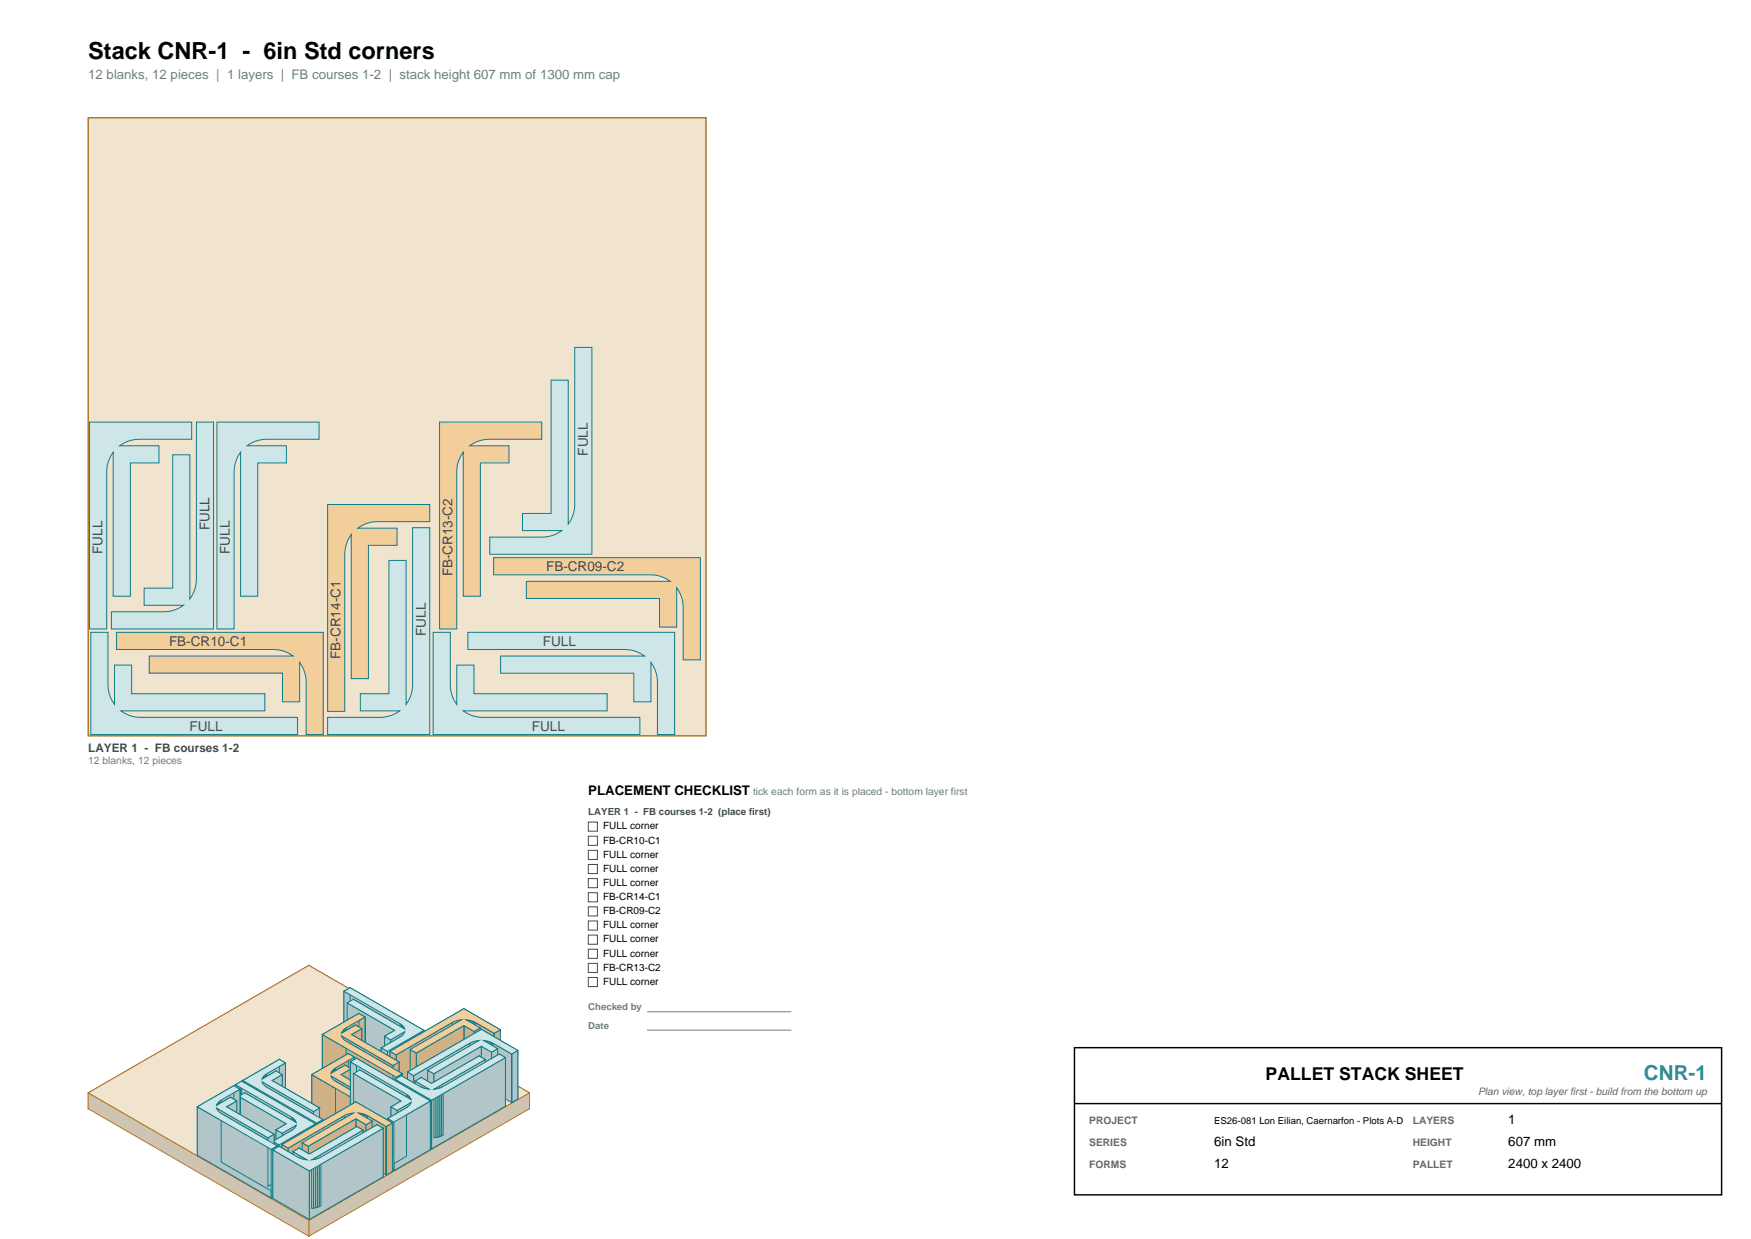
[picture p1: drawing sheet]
<svg xmlns="http://www.w3.org/2000/svg" width="420mm" height="297mm" viewBox="0 0 420 297" stroke-linecap="round" stroke-linejoin="round" font-family="sans-serif">
<path d="M21.2 28.2h148.1v148.2h-148.1z" fill-rule="evenodd" fill="#f0e4ce" stroke="#b4762b" stroke-width=".35"/>
<path d="M21.8 151.6h4.1v12.6a7.7 7.7 0 0 0 1.6 4.6v-9.4h4.1v6.9h31.9v4.1h-34.5a7.7 7.7 0 0 0 4.7 1.6h37.7v4.1h-49.6z" fill-rule="evenodd" fill="#cfe6e9" stroke="#0e7c86" stroke-width=".24"/>
<path d="M28 151.6h49.5v24.5h-4.1v-12.6a7.7 7.7 0 0 0-1.5-4.7v9.4h-4.1v-6.8h-32v-4.1h34.5a7.7 7.7 0 0 0-4.7-1.6h-37.6z" fill-rule="evenodd" fill="#f2ce9b" stroke="#0e7c86" stroke-width=".24"/>
<g fill="#cfe6e9" stroke="#0e7c86" stroke-width=".24">
<path d="M99 126.5h4.1v49.6h-24.5v-4.1h12.6a7.7 7.7 0 0 0 4.6-1.6h-9.4v-4.1h6.9v-32h4.1v34.5a7.7 7.7 0 0 0 1.6-4.6z" fill-rule="evenodd"/>
<path d="M103.9 151.6h4.1v12.6a7.7 7.7 0 0 0 1.6 4.6v-9.4h4.1v6.9h31.9v4.1h-34.5a7.7 7.7 0 0 0 4.7 1.6h37.7v4.1h-49.6z" fill-rule="evenodd"/>
<path d="M112.2 151.6h49.6v24.5h-4.1v-12.6a7.7 7.7 0 0 0-1.6-4.7v9.4h-4.1v-6.8h-31.9v-4.1h34.5a7.7 7.7 0 0 0-4.7-1.6h-37.7z" fill-rule="evenodd"/>
</g>
<g fill="#f2ce9b" stroke="#0e7c86" stroke-width=".24">
<path d="M78.6 120.9h24.5v4.1h-12.6a7.7 7.7 0 0 0-4.7 1.6h9.4v4.1h-6.8v32h-4.1v-34.5a7.7 7.7 0 0 0-1.6 4.6v37.7h-4.1z" fill-rule="evenodd"/>
<path d="M118.4 133.7h49.6v24.5h-4.1v-12.6a7.7 7.7 0 0 0-1.6-4.7v9.4h-4.1v-6.8h-31.9v-4.1h34.5a7.7 7.7 0 0 0-4.7-1.6h-37.7z" fill-rule="evenodd"/>
</g>
<g fill="#cfe6e9" stroke="#0e7c86" stroke-width=".24">
<path d="M21.5 101.2h24.5v4.1h-12.6a7.7 7.7 0 0 0-4.7 1.6h9.4v4.1h-6.8v31.9h-4.1v-34.5a7.7 7.7 0 0 0-1.6 4.7v37.7h-4.1z" fill-rule="evenodd"/>
<path d="M47.1 101.2h4.1v49.6h-24.5v-4.1h12.6a7.7 7.7 0 0 0 4.7-1.6h-9.4v-4.1h6.8v-32h4.1v34.5a7.7 7.7 0 0 0 1.6-4.6z" fill-rule="evenodd"/>
<path d="M52 101.2h24.5v4.1h-12.5a7.7 7.7 0 0 0-4.7 1.6h9.4v4.1h-6.9v31.9h-4.1v-34.5a7.7 7.7 0 0 0-1.5 4.7v37.7h-4.2z" fill-rule="evenodd"/>
</g>
<path d="M105.4 101.2h24.5v4.1h-12.5a7.7 7.7 0 0 0-4.7 1.6h9.4v4.1h-6.9v31.9h-4.1v-34.5a7.7 7.7 0 0 0-1.5 4.7v37.7h-4.2z" fill-rule="evenodd" fill="#f2ce9b" stroke="#0e7c86" stroke-width=".24"/>
<path d="M137.9 83.3h4.1v49.6h-24.5v-4.2h12.6a7.7 7.7 0 0 0 4.6-1.5h-9.4v-4.1h6.9v-32h4.1v34.5a7.7 7.7 0 0 0 1.6-4.6z" fill-rule="evenodd" fill="#cfe6e9" stroke="#0e7c86" stroke-width=".24"/>
<g fill="#cec4b1" stroke="#b4762b" stroke-width=".24">
<path d="M74.1 231.4l52.9 30.6v3.8l-52.9-30.6z" fill-rule="evenodd"/>
<path d="M21.2 262l52.9-30.6v3.8l-52.9 30.6z" fill-rule="evenodd"/>
<path d="M74.1 292.5l52.9-30.5v3.8l-52.9 30.5z" fill-rule="evenodd"/>
<path d="M21.2 262l52.9 30.5v3.8l-52.9-30.5z" fill-rule="evenodd"/>
</g>
<path d="M21.2 262l52.9-30.6 52.9 30.6-52.9 30.5z" fill-rule="evenodd" fill="#f0e4ce" stroke="#b4762b" stroke-width=".24"/>
<g fill="#b2c5c8" stroke="#0e7c86" stroke-width=".24">
<path d="M82.5 237.6l1.5-.8v11.6l-1.5 .9z" fill-rule="evenodd"/>
<path d="M83.3 240.4l1.5-.8v11.6l-1.5 .8z" fill-rule="evenodd"/>
<path d="M82.5 237.6l13.5 7.8v11.6l-13.5-7.7z" fill-rule="evenodd"/>
<path d="M84 236.8l17.7 10.2v11.6l-17.7-10.2z" fill-rule="evenodd"/>
<path d="M84.8 239.6l12.3 7.1v11.6l-12.3-7.1z" fill-rule="evenodd"/>
<path d="M83.3 240.4l11.4 6.6v11.6l-11.4-6.6z" fill-rule="evenodd"/>
<path d="M96 245.4l.3 .2v11.6l-.3-.2z" fill-rule="evenodd"/>
<path d="M96.3 245.6l.3 .3v11.6l-.3-.3z" fill-rule="evenodd"/>
<path d="M96.6 245.9l.2 .2v11.7l-.2-.3z" fill-rule="evenodd"/>
<path d="M96.8 246.1l.2 .3v11.6l-.2-.2z" fill-rule="evenodd"/>
<path d="M97 246.4l.1 11.9z" fill-rule="evenodd"/>
<path d="M97.1 247.3l-.1 11.9z" fill-rule="evenodd"/>
<path d="M92.2 248.4l2.5-1.4v11.6l-2.5 1.4z" fill-rule="evenodd"/>
<path d="M97 247.6v11.6l-.2 .3v-11.6z" fill-rule="evenodd"/>
<path d="M96.8 247.9v11.6l-.2 .3v-11.7z" fill-rule="evenodd"/>
<path d="M96.3 248.4l.3-.3v11.7l-.3 .2z" fill-rule="evenodd"/>
<path d="M93.7 249.3l3.4-2v11.7l-3.4 1.9z" fill-rule="evenodd"/>
<path d="M96 248.6l.3-.2v11.6l-.3 .2z" fill-rule="evenodd"/>
<path d="M92.2 248.4l1.5 .9v11.6l-1.5-.9z" fill-rule="evenodd"/>
<path d="M92.9 252l8.8-5v11.6l-8.8 5.1z" fill-rule="evenodd"/>
<path d="M91.5 251.2l4.5-2.6v11.6l-4.5 2.6z" fill-rule="evenodd"/>
<path d="M91.5 251.2v11.6z" fill-rule="evenodd"/>
<path d="M91.5 251.2l1.4 .8v11.7l-1.4-.9z" fill-rule="evenodd"/>
</g>
<path d="M82.5 237.6l1.5-.8 17.7 10.2-8.8 5-1.4-.8 4.8-2.8 .8-1.1-3.4 2-1.5-.9 2.5-1.4-11.4-6.6 1.5-.8 12.3 7.1-.3-.6-.8-.7z" fill-rule="evenodd" fill="#cfe6e9" stroke="#0e7c86" stroke-width=".24"/>
<g fill="#d0b185" stroke="#0e7c86" stroke-width=".24">
<path d="M111.3 241.8l8.7 5v11.7l-8.7-5.1z" fill-rule="evenodd"/>
<path d="M110.2 244.5h.5v11.6h-.5z" fill-rule="evenodd"/>
<path d="M111.8 244.5h.5v11.6h-.5z" fill-rule="evenodd"/>
<path d="M109.8 244.6l.4-.1v11.6l-.4 .1z" fill-rule="evenodd"/>
<path d="M112.3 244.5l.5 .1v11.6l-.5-.1z" fill-rule="evenodd"/>
<path d="M109.3 244.7l.5-.1v11.6l-.5 .2z" fill-rule="evenodd"/>
<path d="M112.8 244.6l.4 .1v11.7l-.4-.2z" fill-rule="evenodd"/>
<path d="M108.9 244.9l.4-.2v11.7l-.4 .1z" fill-rule="evenodd"/>
<path d="M113.2 244.7l.5 .2v11.6l-.5-.1z" fill-rule="evenodd"/>
<path d="M108.5 245.1l.4-.2v11.6l-.4 .2z" fill-rule="evenodd"/>
<path d="M113.7 244.9l.4 .2v11.6l-.4-.2z" fill-rule="evenodd"/>
<path d="M111.8 244.5l3.4 1.9v11.6l-3.4-1.9z" fill-rule="evenodd"/>
<path d="M114.1 245.1l4.4 2.6v11.6l-4.4-2.6z" fill-rule="evenodd"/>
<path d="M111.3 245.8l2.4 1.4v11.7l-2.4-1.4z" fill-rule="evenodd"/>
<path d="M113.7 247.2l1.5-.8v11.6l-1.5 .9z" fill-rule="evenodd"/>
<path d="M93.6 252l17.7-10.2v11.6l-17.7 10.3z" fill-rule="evenodd"/>
<path d="M118.5 247.7l1.5-.9v11.7l-1.5 .8z" fill-rule="evenodd"/>
<path d="M118.5 247.7v11.6z" fill-rule="evenodd"/>
<path d="M98.4 251.6l12.3-7.1v11.6l-12.3 7.1z" fill-rule="evenodd"/>
<path d="M95 252.9l13.5-7.8v11.6l-13.5 7.8z" fill-rule="evenodd"/>
<path d="M99.9 252.4l11.4-6.6v11.7l-11.4 6.6z" fill-rule="evenodd"/>
<path d="M98.4 251.6l1.5 .8v11.7l-1.5-.9z" fill-rule="evenodd"/>
<path d="M93.6 252l1.4 .9v11.6l-1.4-.8z" fill-rule="evenodd"/>
</g>
<path d="M93.6 252l17.7-10.2 8.7 5-1.5 .9-4.8-2.8-1.9-.4 3.4 1.9-1.5 .8-2.4-1.4-11.4 6.6-1.5-.8 12.3-7.1h-.5l-1.7 .6-13.5 7.8z" fill-rule="evenodd" fill="#f2ce9b" stroke="#0e7c86" stroke-width=".24"/>
<g fill="#d0b185" stroke="#0e7c86" stroke-width=".24">
<path d="M86.1 242.9l1.4 .9v11.6l-1.4-.8z" fill-rule="evenodd"/>
<path d="M87.5 243.8v11.6z" fill-rule="evenodd"/>
<path d="M83 246.4l4.5-2.6v11.6l-4.5 2.6z" fill-rule="evenodd"/>
<path d="M77.3 248l8.8-5.1v11.7l-8.8 5z" fill-rule="evenodd"/>
<path d="M85.3 245.7l1.5 .9v11.6l-1.5-.8z" fill-rule="evenodd"/>
<path d="M82.7 246.6l.3-.2v11.6l-.3 .2z" fill-rule="evenodd"/>
<path d="M81.9 247.7l3.4-2v11.7l-3.4 1.9z" fill-rule="evenodd"/>
<path d="M82.4 246.9l.3-.3v11.6l-.3 .3z" fill-rule="evenodd"/>
<path d="M82.4 246.9v11.6l-.2 .3v-11.7z" fill-rule="evenodd"/>
<path d="M82.2 247.1v11.7l-.2 .2v-11.6z" fill-rule="evenodd"/>
<path d="M84.3 248l2.5-1.4v11.6l-2.5 1.4z" fill-rule="evenodd"/>
<path d="M82 247.4l-.1 11.9z" fill-rule="evenodd"/>
<path d="M81.9 248.3l.1 11.9z" fill-rule="evenodd"/>
<path d="M82 248.6l.2 .3v11.6l-.2-.3z" fill-rule="evenodd"/>
<path d="M82.2 248.9l.2 .2v11.7l-.2-.3z" fill-rule="evenodd"/>
<path d="M82.4 249.1l.3 .3v11.6l-.3-.2z" fill-rule="evenodd"/>
<path d="M82.7 249.4l.3 .2v11.6l-.3-.2z" fill-rule="evenodd"/>
<path d="M84.3 248l11.4 6.6v11.6l-11.4-6.6z" fill-rule="evenodd"/>
<path d="M81.9 248.3l12.4 7.1v11.7l-12.4-7.1z" fill-rule="evenodd"/>
<path d="M77.3 248l17.7 10.2v11.7l-17.7-10.3z" fill-rule="evenodd"/>
<path d="M83 249.6l13.5 7.8v11.6l-13.5-7.8z" fill-rule="evenodd"/>
<path d="M94.3 255.4l1.4-.8v11.6l-1.4 .9z" fill-rule="evenodd"/>
<path d="M95 258.2l1.5-.8v11.6l-1.5 .9z" fill-rule="evenodd"/>
</g>
<path d="M77.3 248l8.8-5.1 1.4 .9-4.8 2.8-.8 1.1 3.4-2 1.5 .9-2.5 1.4 11.4 6.6-1.4 .8-12.4-7.1 .3 .6 .8 .7 13.5 7.8-1.5 .8z" fill-rule="evenodd" fill="#f2ce9b" stroke="#0e7c86" stroke-width=".24"/>
<g fill="#b2c5c8" stroke="#0e7c86" stroke-width=".24">
<path d="M115.5 246.8l8.7 5v11.6l-8.7-5z" fill-rule="evenodd"/>
<path d="M114.4 249.5l.5-.1v11.7h-.5z" fill-rule="evenodd"/>
<path d="M116 249.4l.5 .1v11.6h-.5z" fill-rule="evenodd"/>
<path d="M114 249.6l.4-.1v11.6l-.4 .1z" fill-rule="evenodd"/>
<path d="M116.5 249.5l.5 .1v11.6l-.5-.1z" fill-rule="evenodd"/>
<path d="M113.5 249.7l.5-.1v11.6l-.5 .1z" fill-rule="evenodd"/>
<path d="M117 249.6l.4 .1v11.6l-.4-.1z" fill-rule="evenodd"/>
<path d="M113.1 249.9l.4-.2v11.6l-.4 .2z" fill-rule="evenodd"/>
<path d="M117.4 249.7l.5 .2v11.6l-.5-.2z" fill-rule="evenodd"/>
<path d="M112.7 250.1l.4-.2v11.6l-.4 .2z" fill-rule="evenodd"/>
<path d="M117.9 249.9l.3 .2v11.6l-.3-.2z" fill-rule="evenodd"/>
<path d="M116 249.4l3.4 2v11.6l-3.4-1.9z" fill-rule="evenodd"/>
<path d="M118.2 250.1l4.5 2.6v11.6l-4.5-2.6z" fill-rule="evenodd"/>
<path d="M115.5 250.8l2.4 1.4v11.6l-2.4-1.4z" fill-rule="evenodd"/>
<path d="M117.9 252.2l1.5-.8v11.6l-1.5 .8z" fill-rule="evenodd"/>
<path d="M97.7 257l17.8-10.2v11.6l-17.8 10.2z" fill-rule="evenodd"/>
<path d="M122.7 252.7l1.5-.9v11.6l-1.5 .9z" fill-rule="evenodd"/>
<path d="M122.7 252.7v11.6z" fill-rule="evenodd"/>
<path d="M102.6 256.5l12.3-7.1v11.7l-12.3 7.1z" fill-rule="evenodd"/>
<path d="M99.2 257.8l13.5-7.7v11.6l-13.5 7.8z" fill-rule="evenodd"/>
<path d="M104 257.4l11.5-6.6v11.6l-11.5 6.6z" fill-rule="evenodd"/>
<path d="M102.6 256.5l1.4 .9v11.6l-1.4-.8z" fill-rule="evenodd"/>
<path d="M97.7 257l1.5 .8v11.7l-1.5-.9z" fill-rule="evenodd"/>
</g>
<path d="M97.7 257l17.8-10.2 8.7 5-1.5 .9-4.8-2.8-1.9-.5 3.4 2-1.5 .8-2.4-1.4-11.5 6.6-1.4-.9 12.3-7.1-.5 .1-1.7 .6-13.5 7.7z" fill-rule="evenodd" fill="#cfe6e9" stroke="#0e7c86" stroke-width=".24"/>
<g fill="#b2c5c8" stroke="#0e7c86" stroke-width=".24">
<path d="M119.8 252.7l1.4 .8v11.7l-1.4-.9z" fill-rule="evenodd"/>
<path d="M114.9 253.1l1.5 .9v11.6l-1.5-.8z" fill-rule="evenodd"/>
<path d="M103.5 259.7l11.4-6.6v11.7l-11.4 6.6z" fill-rule="evenodd"/>
<path d="M106.3 260.4l13.5-7.7v11.6l-13.5 7.8z" fill-rule="evenodd"/>
<path d="M104.1 261.1l12.3-7.1v11.6l-12.3 7.1z" fill-rule="evenodd"/>
<path d="M96.2 257.9v11.6z" fill-rule="evenodd"/>
<path d="M94.8 258.7l1.4-.8v11.6l-1.4 .8z" fill-rule="evenodd"/>
<path d="M103.5 263.8l17.7-10.3v11.7l-17.7 10.2z" fill-rule="evenodd"/>
<path d="M99.6 259.1l1.5-.8v11.6l-1.5 .9z" fill-rule="evenodd"/>
<path d="M101.1 258.3l2.4 1.4v11.7l-2.4-1.5z" fill-rule="evenodd"/>
<path d="M96.2 257.9l4.5 2.5v11.7l-4.5-2.6z" fill-rule="evenodd"/>
<path d="M99.6 259.1l3.4 2v11.6l-3.4-1.9z" fill-rule="evenodd"/>
<path d="M100.7 260.4l.4 .2v11.7l-.4-.2z" fill-rule="evenodd"/>
<path d="M105.9 260.6l.4-.2v11.7l-.4 .2z" fill-rule="evenodd"/>
<path d="M101.1 260.6l.4 .2v11.6l-.4-.1z" fill-rule="evenodd"/>
<path d="M105.5 260.8l.4-.2v11.7l-.4 .2z" fill-rule="evenodd"/>
<path d="M101.5 260.8l.5 .1v11.7l-.5-.2z" fill-rule="evenodd"/>
<path d="M105 260.9l.5-.1v11.7l-.5 .1z" fill-rule="evenodd"/>
<path d="M102 260.9l.5 .1v11.7l-.5-.1z" fill-rule="evenodd"/>
<path d="M104.5 261l.5-.1v11.7l-.5 .1z" fill-rule="evenodd"/>
<path d="M102.5 261l.5 .1v11.6h-.5z" fill-rule="evenodd"/>
<path d="M104.1 261.1l.4-.1v11.7h-.4z" fill-rule="evenodd"/>
<path d="M94.8 258.7l8.7 5.1v11.6l-8.7-5.1z" fill-rule="evenodd"/>
</g>
<path d="M94.8 258.7l1.4-.8 4.9 2.7 1.9 .5-3.4-2 1.5-.8 2.4 1.4 11.4-6.6 1.5 .9-12.3 7.1 .4-.1 1.8-.6 13.5-7.7 1.4 .8-17.7 10.3z" fill-rule="evenodd" fill="#cfe6e9" stroke="#0e7c86" stroke-width=".24"/>
<g fill="#d0b185" stroke="#0e7c86" stroke-width=".24">
<path d="M83.5 252.5l1.5 .9v11.6l-1.5-.8z" fill-rule="evenodd"/>
<path d="M85 253.4v11.6z" fill-rule="evenodd"/>
<path d="M80.5 256l4.5-2.6v11.6l-4.5 2.6z" fill-rule="evenodd"/>
<path d="M74.8 257.6l8.7-5.1v11.7l-8.7 5z" fill-rule="evenodd"/>
<path d="M82.8 255.3l1.4 .9v11.6l-1.4-.8z" fill-rule="evenodd"/>
<path d="M80.2 256.2l.3-.2v11.6l-.3 .3z" fill-rule="evenodd"/>
<path d="M79.4 257.3l3.4-2v11.7l-3.4 1.9z" fill-rule="evenodd"/>
<path d="M79.9 256.5l.3-.3v11.7l-.3 .2z" fill-rule="evenodd"/>
<path d="M79.9 256.5v11.6l-.2 .3v-11.7z" fill-rule="evenodd"/>
<path d="M79.7 256.7v11.7l-.2 .3v-11.7z" fill-rule="evenodd"/>
<path d="M81.8 257.6l2.4-1.4v11.6l-2.4 1.4z" fill-rule="evenodd"/>
<path d="M79.5 257l-.1 11.9z" fill-rule="evenodd"/>
<path d="M79.4 257.9l.1 11.9z" fill-rule="evenodd"/>
<path d="M79.5 258.2l.2 .3v11.6l-.2-.3z" fill-rule="evenodd"/>
<path d="M79.7 258.5l.2 .2v11.7l-.2-.3z" fill-rule="evenodd"/>
<path d="M79.9 258.7l.3 .3v11.6l-.3-.2z" fill-rule="evenodd"/>
<path d="M80.2 259l.3 .2v11.6l-.3-.2z" fill-rule="evenodd"/>
<path d="M81.8 257.6l11.4 6.6v11.6l-11.4-6.6z" fill-rule="evenodd"/>
<path d="M79.4 257.9l12.3 7.1v11.7l-12.3-7.1z" fill-rule="evenodd"/>
<path d="M74.8 257.6l17.7 10.2v11.7l-17.7-10.3z" fill-rule="evenodd"/>
<path d="M80.5 259.2l13.5 7.8v11.6l-13.5-7.8z" fill-rule="evenodd"/>
<path d="M91.7 265l1.5-.8v11.6l-1.5 .9z" fill-rule="evenodd"/>
<path d="M92.5 267.8l1.5-.8v11.6l-1.5 .9z" fill-rule="evenodd"/>
</g>
<path d="M74.8 257.6l8.7-5.1 1.5 .9-4.8 2.8-.8 1.1 3.4-2 1.4 .9-2.4 1.4 11.4 6.6-1.5 .8-12.3-7.1 .3 .6 .8 .7 13.5 7.8-1.5 .8z" fill-rule="evenodd" fill="#f2ce9b" stroke="#0e7c86" stroke-width=".24"/>
<g fill="#b2c5c8" stroke="#0e7c86" stroke-width=".24">
<path d="M84 254.5l1.5-.8v11.6l-1.5 .9z" fill-rule="evenodd"/>
<path d="M84.8 257.3l1.5-.8v11.6l-1.5 .9z" fill-rule="evenodd"/>
<path d="M84 254.5l13.5 7.8v11.7l-13.5-7.8z" fill-rule="evenodd"/>
<path d="M85.5 253.7l17.7 10.2v11.7l-17.7-10.3z" fill-rule="evenodd"/>
<path d="M86.3 256.5l12.3 7.1v11.6l-12.3-7.1z" fill-rule="evenodd"/>
<path d="M84.8 257.3l11.4 6.6v11.7l-11.4-6.6z" fill-rule="evenodd"/>
<path d="M97.5 262.3l.3 .2v11.7l-.3-.2z" fill-rule="evenodd"/>
<path d="M97.8 262.5l.3 .3v11.6l-.3-.2z" fill-rule="evenodd"/>
<path d="M98.1 262.8l.3 .3v11.6l-.3-.3z" fill-rule="evenodd"/>
<path d="M98.4 263.1l.1 .2v11.7l-.1-.3z" fill-rule="evenodd"/>
<path d="M98.5 263.3l.1 11.9z" fill-rule="evenodd"/>
<path d="M98.6 264.2l-.1 11.9z" fill-rule="evenodd"/>
<path d="M93.8 265.3l2.4-1.4v11.7l-2.4 1.4z" fill-rule="evenodd"/>
<path d="M98.5 264.5v11.6l-.1 .3v-11.6z" fill-rule="evenodd"/>
<path d="M98.4 264.8v11.6l-.3 .3v-11.6z" fill-rule="evenodd"/>
<path d="M97.8 265.3l.3-.2v11.6l-.3 .2z" fill-rule="evenodd"/>
<path d="M95.3 266.2l3.3-2v11.7l-3.3 1.9z" fill-rule="evenodd"/>
<path d="M97.5 265.5l.3-.2v11.6l-.3 .3z" fill-rule="evenodd"/>
<path d="M93.8 265.3l1.5 .9v11.6l-1.5-.8z" fill-rule="evenodd"/>
<path d="M94.5 269l8.7-5.1v11.7l-8.7 5z" fill-rule="evenodd"/>
<path d="M93 268.1l4.5-2.6v11.7l-4.5 2.6z" fill-rule="evenodd"/>
<path d="M93 268.1v11.7z" fill-rule="evenodd"/>
<path d="M93 268.1l1.5 .9v11.6l-1.5-.8z" fill-rule="evenodd"/>
</g>
<path d="M84 254.5l1.5-.8 17.7 10.2-8.7 5.1-1.5-.9 4.8-2.8 .8-1.1-3.3 2-1.5-.9 2.4-1.4-11.4-6.6 1.5-.8 12.3 7.1-.2-.5-.9-.8z" fill-rule="evenodd" fill="#cfe6e9" stroke="#0e7c86" stroke-width=".24"/>
<g fill="#b2c5c8" stroke="#0e7c86" stroke-width=".24">
<path d="M67 253.9l1.5 .9v11.6l-1.5-.8z" fill-rule="evenodd"/>
<path d="M68.5 254.8v11.6z" fill-rule="evenodd"/>
<path d="M64 257.4l4.5-2.6v11.6l-4.5 2.6z" fill-rule="evenodd"/>
<path d="M58.2 259l8.8-5.1v11.7l-8.8 5z" fill-rule="evenodd"/>
<path d="M66.2 256.7l1.5 .9v11.6l-1.5-.8z" fill-rule="evenodd"/>
<path d="M63.6 257.6l.4-.2v11.6l-.4 .3z" fill-rule="evenodd"/>
<path d="M62.9 258.7l3.3-2v11.7l-3.3 1.9z" fill-rule="evenodd"/>
<path d="M63.3 257.9l.3-.3v11.7l-.3 .2z" fill-rule="evenodd"/>
<path d="M63.3 257.9v11.6l-.2 .3v-11.7z" fill-rule="evenodd"/>
<path d="M63.1 258.1v11.7l-.1 .3v-11.7z" fill-rule="evenodd"/>
<path d="M65.2 259l2.5-1.4v11.6l-2.5 1.4z" fill-rule="evenodd"/>
<path d="M63 258.4l-.1 11.9z" fill-rule="evenodd"/>
<path d="M62.9 259.3l.1 11.9z" fill-rule="evenodd"/>
<path d="M63 259.6l.1 .3v11.6l-.1-.3z" fill-rule="evenodd"/>
<path d="M63.1 259.9l.2 .2v11.7l-.2-.3z" fill-rule="evenodd"/>
<path d="M63.3 260.1l.3 .3v11.6l-.3-.2z" fill-rule="evenodd"/>
<path d="M63.6 260.4l.4 .2v11.6l-.4-.2z" fill-rule="evenodd"/>
<path d="M65.2 259l11.5 6.6v11.6l-11.5-6.6z" fill-rule="evenodd"/>
<path d="M62.9 259.3l12.3 7.1v11.7l-12.3-7.1z" fill-rule="evenodd"/>
<path d="M58.2 259l17.8 10.2v11.7l-17.8-10.3z" fill-rule="evenodd"/>
<path d="M64 260.6l13.4 7.8v11.6l-13.4-7.8z" fill-rule="evenodd"/>
<path d="M75.2 266.4l1.5-.8v11.6l-1.5 .9z" fill-rule="evenodd"/>
<path d="M76 269.2l1.4-.8v11.6l-1.4 .9z" fill-rule="evenodd"/>
</g>
<path d="M58.2 259l8.8-5.1 1.5 .9-4.9 2.8-.7 1.1 3.3-2 1.5 .9-2.5 1.4 11.5 6.6-1.5 .8-12.3-7.1 .2 .6 .9 .7 13.4 7.8-1.4 .8z" fill-rule="evenodd" fill="#cfe6e9" stroke="#0e7c86" stroke-width=".24"/>
<g fill="#b2c5c8" stroke="#0e7c86" stroke-width=".24">
<path d="M56.5 260l1.5-.8v11.6l-1.5 .9z" fill-rule="evenodd"/>
<path d="M57.3 262.8l1.4-.8v11.6l-1.4 .8z" fill-rule="evenodd"/>
<path d="M56.5 260l13.4 7.8v11.6l-13.4-7.7z" fill-rule="evenodd"/>
<path d="M58 259.2l17.7 10.2v11.6l-17.7-10.2z" fill-rule="evenodd"/>
<path d="M58.7 262l12.4 7.1v11.6l-12.4-7.1z" fill-rule="evenodd"/>
<path d="M57.3 262.8l11.4 6.6v11.6l-11.4-6.6z" fill-rule="evenodd"/>
<path d="M69.9 267.8l.4 .2v11.7l-.4-.3z" fill-rule="evenodd"/>
<path d="M70.3 268l.3 .3v11.6l-.3-.2z" fill-rule="evenodd"/>
<path d="M70.6 268.3l.2 .2v11.7l-.2-.3z" fill-rule="evenodd"/>
<path d="M70.8 268.5l.2 .3v11.6l-.2-.2z" fill-rule="evenodd"/>
<path d="M71 268.8l.1 11.9z" fill-rule="evenodd"/>
<path d="M71.1 269.7l-.1 11.9z" fill-rule="evenodd"/>
<path d="M66.2 270.8l2.5-1.4v11.6l-2.5 1.4z" fill-rule="evenodd"/>
<path d="M71 270v11.6l-.2 .3v-11.6z" fill-rule="evenodd"/>
<path d="M70.8 270.3v11.6l-.2 .3v-11.7z" fill-rule="evenodd"/>
<path d="M70.3 270.8l.3-.3v11.7l-.3 .2z" fill-rule="evenodd"/>
<path d="M67.7 271.7l3.4-2v11.7l-3.4 1.9z" fill-rule="evenodd"/>
<path d="M69.9 271l.4-.2v11.6l-.4 .2z" fill-rule="evenodd"/>
<path d="M66.2 270.8l1.5 .9v11.6l-1.5-.9z" fill-rule="evenodd"/>
<path d="M66.9 274.4l8.8-5v11.6l-8.8 5.1z" fill-rule="evenodd"/>
<path d="M65.4 273.6l4.5-2.6v11.6l-4.5 2.6z" fill-rule="evenodd"/>
<path d="M65.4 273.6l.1 11.6z" fill-rule="evenodd"/>
<path d="M65.5 273.6l1.4 .8v11.7l-1.4-.9z" fill-rule="evenodd"/>
</g>
<path d="M56.5 260l1.5-.8 17.7 10.2-8.8 5-1.5-.8 4.9-2.8 .8-1.1-3.4 2-1.5-.9 2.5-1.4-11.4-6.6 1.4-.8 12.4 7.1-.3-.6-.9-.7z" fill-rule="evenodd" fill="#cfe6e9" stroke="#0e7c86" stroke-width=".24"/>
<g fill="#b2c5c8" stroke="#0e7c86" stroke-width=".24">
<path d="M56.1 260.3l1.4 .8v11.6l-1.4-.8z" fill-rule="evenodd"/>
<path d="M57.5 261.1l.1 11.6z" fill-rule="evenodd"/>
<path d="M53.1 263.7l4.5-2.6v11.6l-4.5 2.6z" fill-rule="evenodd"/>
<path d="M47.3 265.3l8.8-5v11.6l-8.8 5z" fill-rule="evenodd"/>
<path d="M55.3 263l1.5 .9v11.6l-1.5-.8z" fill-rule="evenodd"/>
<path d="M52.7 263.9l.4-.2v11.6l-.4 .3z" fill-rule="evenodd"/>
<path d="M51.9 265l3.4-2v11.7l-3.4 1.9z" fill-rule="evenodd"/>
<path d="M52.4 264.2l.3-.3v11.7l-.3 .2z" fill-rule="evenodd"/>
<path d="M52.4 264.2v11.6l-.2 .3v-11.7z" fill-rule="evenodd"/>
<path d="M52.2 264.4v11.7l-.2 .3v-11.7z" fill-rule="evenodd"/>
<path d="M54.3 265.3l2.5-1.4v11.6l-2.5 1.4z" fill-rule="evenodd"/>
<path d="M52 264.7l-.1 11.9z" fill-rule="evenodd"/>
<path d="M51.9 265.6l.1 11.9z" fill-rule="evenodd"/>
<path d="M52 265.9l.2 .3v11.6l-.2-.3z" fill-rule="evenodd"/>
<path d="M52.2 266.2l.2 .2v11.7l-.2-.3z" fill-rule="evenodd"/>
<path d="M52.4 266.4l.3 .3v11.6l-.3-.2z" fill-rule="evenodd"/>
<path d="M52.7 266.7l.4 .2v11.6l-.4-.2z" fill-rule="evenodd"/>
<path d="M54.3 265.3l11.4 6.6v11.6l-11.4-6.6z" fill-rule="evenodd"/>
<path d="M51.9 265.6l12.4 7.1v11.7l-12.4-7.1z" fill-rule="evenodd"/>
<path d="M47.3 265.3l17.7 10.2v11.7l-17.7-10.3z" fill-rule="evenodd"/>
<path d="M53.1 266.9l13.4 7.8v11.6l-13.4-7.8z" fill-rule="evenodd"/>
<path d="M64.3 272.7l1.4-.8v11.6l-1.4 .9z" fill-rule="evenodd"/>
<path d="M65 275.5l1.5-.8v11.6l-1.5 .9z" fill-rule="evenodd"/>
</g>
<path d="M47.3 265.3l8.8-5 1.5 .8-4.9 2.8-.8 1.1 3.4-2 1.5 .9-2.5 1.4 11.4 6.6-1.4 .8-12.4-7.1 .3 .6 .9 .7 13.4 7.8-1.5 .8z" fill-rule="evenodd" fill="#cfe6e9" stroke="#0e7c86" stroke-width=".24"/>
<g fill="#d0b185" stroke="#0e7c86" stroke-width=".24">
<path d="M85.4 264.1l8.7 5.1v11.6l-8.7-5z" fill-rule="evenodd"/>
<path d="M84.3 266.8h.5v11.6l-.5 .1z" fill-rule="evenodd"/>
<path d="M85.9 266.8h.5v11.7l-.5-.1z" fill-rule="evenodd"/>
<path d="M83.9 266.9l.4-.1v11.7l-.4 .1z" fill-rule="evenodd"/>
<path d="M86.4 266.8l.5 .1v11.7l-.5-.1z" fill-rule="evenodd"/>
<path d="M83.4 267.1l.5-.2v11.7l-.5 .1z" fill-rule="evenodd"/>
<path d="M86.9 266.9l.4 .2v11.6l-.4-.1z" fill-rule="evenodd"/>
<path d="M83 267.2l.4-.1v11.6l-.4 .2z" fill-rule="evenodd"/>
<path d="M87.3 267.1l.5 .1v11.7l-.5-.2z" fill-rule="evenodd"/>
<path d="M82.6 267.4l.4-.2v11.7l-.4 .2z" fill-rule="evenodd"/>
<path d="M87.8 267.2l.3 .2v11.7l-.3-.2z" fill-rule="evenodd"/>
<path d="M85.9 266.8l3.4 1.9v11.7l-3.4-2z" fill-rule="evenodd"/>
<path d="M88.1 267.4l4.5 2.6v11.7l-4.5-2.6z" fill-rule="evenodd"/>
<path d="M85.4 268.2l2.4 1.4v11.6l-2.4-1.4z" fill-rule="evenodd"/>
<path d="M87.8 269.6l1.5-.9v11.7l-1.5 .8z" fill-rule="evenodd"/>
<path d="M67.6 274.4l17.8-10.3v11.7l-17.8 10.2z" fill-rule="evenodd"/>
<path d="M92.6 270l1.5-.8v11.6l-1.5 .9z" fill-rule="evenodd"/>
<path d="M92.6 270v11.7z" fill-rule="evenodd"/>
<path d="M72.5 273.9l12.3-7.1v11.6l-12.3 7.2z" fill-rule="evenodd"/>
<path d="M69.1 275.2l13.5-7.8v11.7l-13.5 7.7z" fill-rule="evenodd"/>
<path d="M73.9 274.8l11.5-6.6v11.6l-11.5 6.6z" fill-rule="evenodd"/>
<path d="M72.5 273.9l1.4 .9v11.6l-1.4-.8z" fill-rule="evenodd"/>
<path d="M67.6 274.4l1.5 .8v11.6l-1.5-.8z" fill-rule="evenodd"/>
</g>
<path d="M67.6 274.4l17.8-10.3 8.7 5.1-1.5 .8-4.8-2.8-1.9-.4 3.4 1.9-1.5 .9-2.4-1.4-11.5 6.6-1.4-.9 12.3-7.1h-.5l-1.7 .6-13.5 7.8z" fill-rule="evenodd" fill="#f2ce9b" stroke="#0e7c86" stroke-width=".24"/>
<g fill="#b2c5c8" stroke="#0e7c86" stroke-width=".24">
<path d="M90.4 269.6l1.5 .9v11.6l-1.5-.9z" fill-rule="evenodd"/>
<path d="M85.6 270.1l1.5 .8v11.6l-1.5-.8z" fill-rule="evenodd"/>
<path d="M74.2 276.6l11.4-6.5v11.6l-11.4 6.6z" fill-rule="evenodd"/>
<path d="M77 277.4l13.4-7.8v11.6l-13.4 7.8z" fill-rule="evenodd"/>
<path d="M74.8 278l12.3-7.1v11.6l-12.3 7.2z" fill-rule="evenodd"/>
<path d="M66.9 274.8v11.6z" fill-rule="evenodd"/>
<path d="M65.4 275.6l1.5-.8v11.6l-1.5 .9z" fill-rule="evenodd"/>
<path d="M74.2 280.7l17.7-10.2v11.6l-17.7 10.2z" fill-rule="evenodd"/>
<path d="M70.3 276.1l1.4-.9v11.7l-1.4 .8z" fill-rule="evenodd"/>
<path d="M71.7 275.2l2.5 1.4v11.7l-2.5-1.4z" fill-rule="evenodd"/>
<path d="M66.9 274.8l4.5 2.6v11.6l-4.5-2.6z" fill-rule="evenodd"/>
<path d="M70.3 276.1l3.3 1.9v11.7l-3.3-2z" fill-rule="evenodd"/>
<path d="M71.4 277.4l.4 .2v11.6l-.4-.2z" fill-rule="evenodd"/>
<path d="M76.6 277.6l.4-.2v11.6l-.4 .2z" fill-rule="evenodd"/>
<path d="M71.8 277.6l.4 .1v11.7l-.4-.2z" fill-rule="evenodd"/>
<path d="M76.2 277.7l.4-.1v11.6l-.4 .2z" fill-rule="evenodd"/>
<path d="M72.2 277.7l.5 .2v11.6l-.5-.1z" fill-rule="evenodd"/>
<path d="M75.7 277.9l.5-.2v11.7l-.5 .1z" fill-rule="evenodd"/>
<path d="M72.7 277.9l.5 .1v11.6l-.5-.1z" fill-rule="evenodd"/>
<path d="M75.2 278l.5-.1v11.6l-.5 .1z" fill-rule="evenodd"/>
<path d="M73.2 278h.4v11.7l-.4-.1z" fill-rule="evenodd"/>
<path d="M74.8 278h.4v11.6l-.4 .1z" fill-rule="evenodd"/>
<path d="M65.4 275.6l8.8 5.1v11.6l-8.8-5z" fill-rule="evenodd"/>
</g>
<path d="M65.4 275.6l1.5-.8 4.9 2.8 1.8 .4-3.3-1.9 1.4-.9 2.5 1.4 11.4-6.5 1.5 .8-12.3 7.1h.4l1.8-.6 13.4-7.8 1.5 .9-17.7 10.2z" fill-rule="evenodd" fill="#cfe6e9" stroke="#0e7c86" stroke-width=".24"/>
<path d="M141.1 197.1h2.2v2.1h-2.2zM141.1 200.4h2.2v2.2h-2.2zM141.1 203.8h2.2v2.2h-2.2zM141.1 207.2h2.2v2.2h-2.2zM141.1 210.6h2.2v2.2h-2.2zM141.1 214h2.2v2.2h-2.2zM141.1 217.4h2.2v2.2h-2.2zM141.1 220.8h2.2v2.2h-2.2zM141.1 224.2h2.2v2.1h-2.2zM141.1 227.5h2.2v2.2h-2.2zM141.1 230.9h2.2v2.2h-2.2zM141.1 234.3h2.2v2.2h-2.2z" fill="none" stroke="#3d4c50" stroke-width=".24"/>
<path d="M155.2 242.5h34.6M155.2 246.9h34.6" fill="none" stroke="#6b7c81" stroke-width=".24"/>
<path d="M257.7 251.1h155.2v35.3h-155.2z" fill-rule="evenodd" fill="#fff" stroke="#000" stroke-width=".35"/>
<path d="M257.7 264.5h155.2" fill="none" stroke="#000" stroke-width=".35"/>
<text font-size="5.6" x="21.2" y="14.1">Stack CNR-1 - 6in Std corners</text>
<text font-size="4.9" fill="#1976d2" x="394.3" y="258.9">CNR-1</text>
<text font-size="4.2" x="303.6" y="258.9">PALLET STACK SHEET</text>
<text font-size="3.2" fill="#6b7c81" x="21.2" y="19.1">12 blanks, 12 pieces | 1 layers | FB courses 1-2 | stack height 607 mm of 1300 mm cap</text>
<g font-size="3.2" fill="#3d4c50">
<text x="141" y="109.2" transform="rotate(-90 141 109.2)">FULL</text>
<text x="50.3" y="127.1" transform="rotate(-90 50.3 127.1)">FULL</text>
<text x="24.6" y="132.8" transform="rotate(-90 24.6 132.8)">FULL</text>
<text x="55.2" y="132.8" transform="rotate(-90 55.2 132.8)">FULL</text>
<text x="131" y="137">FB-CR09-C2</text>
<text x="108.6" y="138.2" transform="rotate(-90 108.6 138.2)">FB-CR13-C2</text>
<text x="40.5" y="154.9">FB-CR10-C1</text>
<text x="102.1" y="152.4" transform="rotate(-90 102.1 152.4)">FULL</text>
<text x="130.2" y="154.9">FULL</text>
<text x="81.7" y="157.9" transform="rotate(-90 81.7 157.9)">FB-CR14-C1</text>
<text x="45.4" y="175.3">FULL</text>
<text x="127.6" y="175.3">FULL</text>
</g>
<g font-size="3.2">
<text x="141.1" y="190.5">PLACEMENT CHECKLIST</text>
<text x="361.8" y="269.5">1</text>
<text x="291.2" y="274.8">6in Std</text>
<text x="361.8" y="274.8">607 mm</text>
<text x="291.2" y="280.1">12</text>
<text x="361.8" y="280.1">2400 x 2400</text>
</g>
<text font-size="2.8" fill="#3d4c50" x="21.2" y="180.3">LAYER 1 - FB courses 1-2</text>
<g font-size="2.5" fill="#6b7c81">
<text x="21.2" y="183.1">12 blanks, 12 pieces</text>
<text x="180.6" y="190.5">tick each form as it is placed - bottom layer first</text>
</g>
<g font-size="2.5" fill="#666">
<text x="354.5" y="262.4">Plan view, top layer first - build from the bottom up</text>
<text x="261.3" y="269.5">PROJECT</text>
<text x="338.9" y="269.5">LAYERS</text>
<text x="261.3" y="274.8">SERIES</text>
<text x="338.9" y="274.8">HEIGHT</text>
<text x="261.3" y="280.1">FORMS</text>
<text x="338.9" y="280.1">PALLET</text>
</g>
<g font-size="2.4">
<text x="144.6" y="198.8">FULL corner</text>
<text x="144.6" y="202.2">FB-CR10-C1</text>
<text x="144.6" y="205.6">FULL corner</text>
<text x="144.6" y="209">FULL corner</text>
<text x="144.6" y="212.4">FULL corner</text>
<text x="144.6" y="215.8">FB-CR14-C1</text>
<text x="144.6" y="219.1">FB-CR09-C2</text>
<text x="144.6" y="222.5">FULL corner</text>
<text x="144.6" y="225.9">FULL corner</text>
<text x="144.6" y="229.3">FULL corner</text>
<text x="144.6" y="232.7">FB-CR13-C2</text>
<text x="144.6" y="236.1">FULL corner</text>
</g>
<text font-size="2.3" fill="#3d4c50" x="141.1" y="195.4">LAYER 1 - FB courses 1-2 (place first)</text>
<g font-size="2.3" fill="#6b7c81">
<text x="141.1" y="242.2">Checked by</text>
<text x="141.1" y="246.6">Date</text>
</g>
<text font-size="2.3" x="291.2" y="269.5">ES26-081 Lon Eilian, Caernarfon - Plots A-D</text>
</svg>
